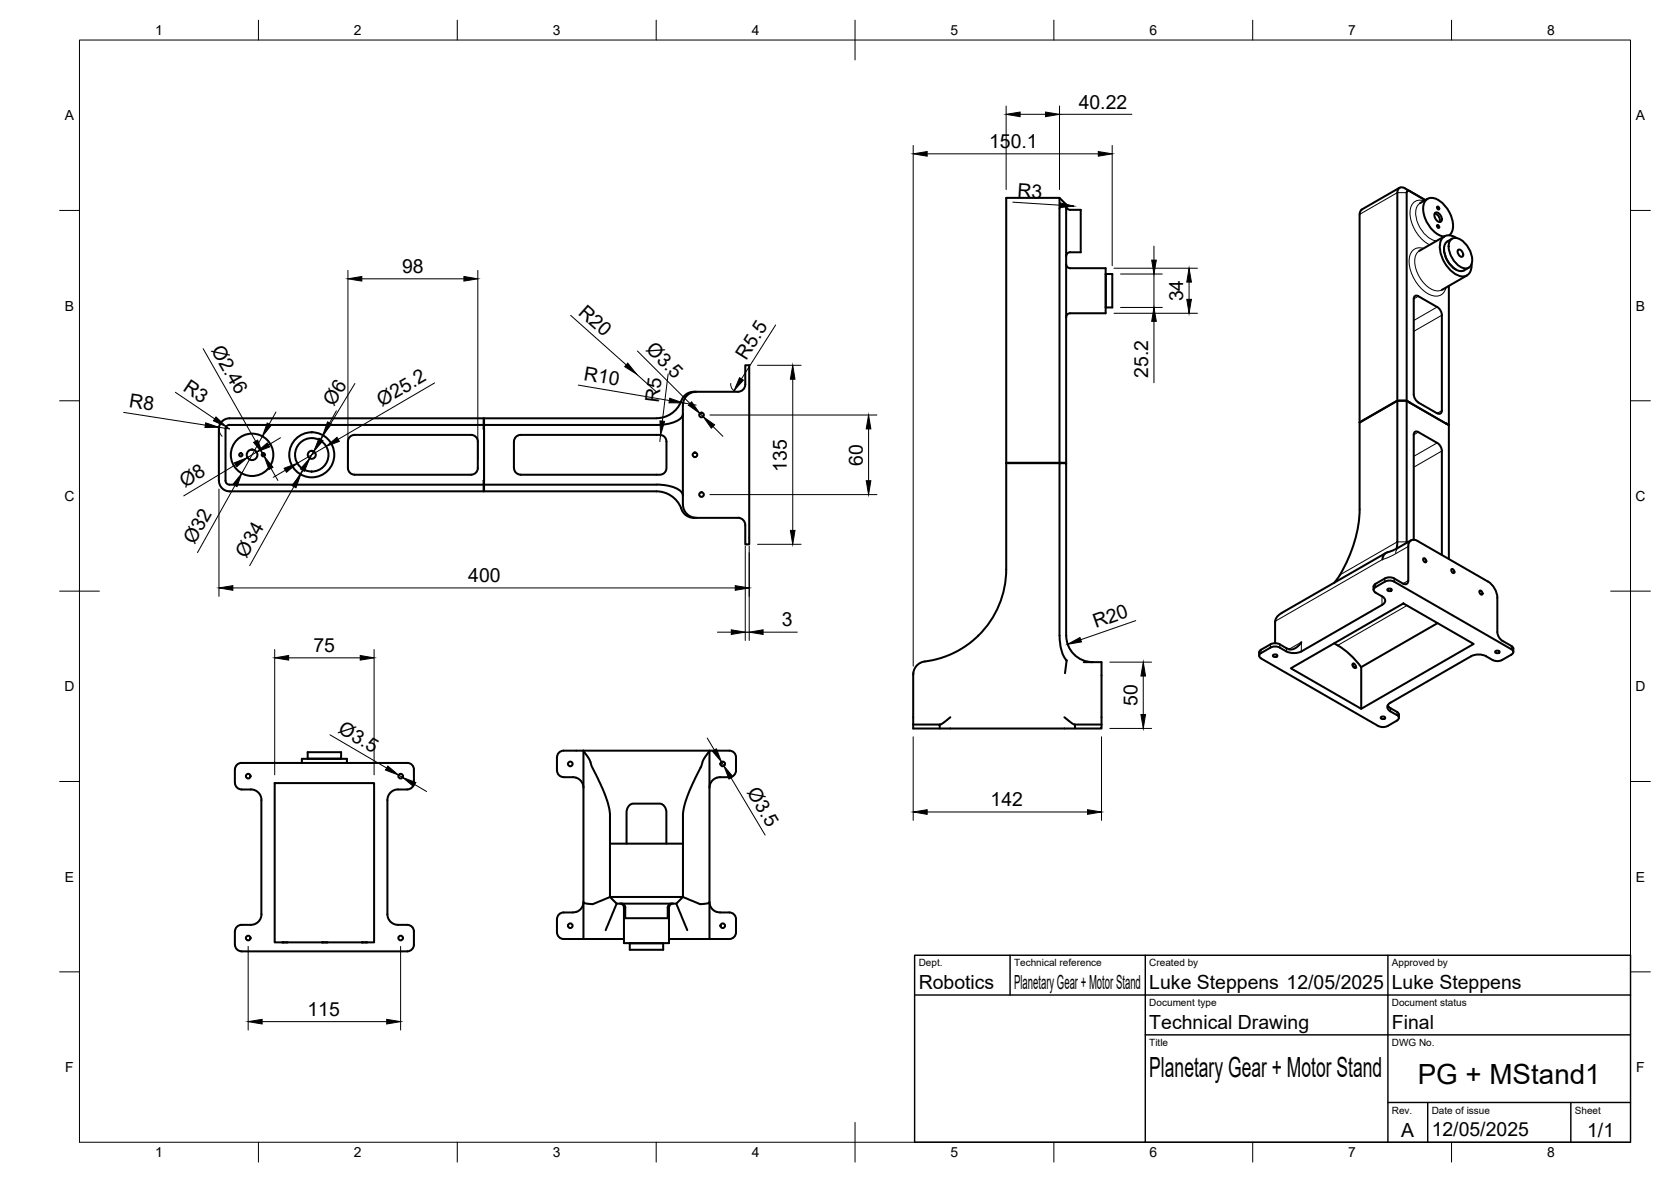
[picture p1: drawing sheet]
<svg xmlns="http://www.w3.org/2000/svg" width="420mm" height="297mm" viewBox="0 0 420 297" stroke-linecap="round" stroke-linejoin="round" font-family="sans-serif">
<!-- layer: Visible -->
<g fill="none" stroke="#000" stroke-width=".51">
<path d="M266.4 49.7l1.7 1.7v64.9M268.1 51.7a1.01 1.01 0 0 0 1 1M269.1 52.7h2.6v10.7h-2.6M341.9 53.9v52.2M342.4 52.6l-.4 .5-.1 .8M351.3 48.4v52.3M351.4 48.4a1.15 1.15 0 0 1 .5-1.2 1.15 1.15 0 0 1 1.3 .1l5.2 3M351.9 47.2l-9.5 5.4M354.4 48l-.5-.1-.2 .5v52.3M358.9 50l-1.9 1.1M360.8 53.7a1.78 1.78 0 0 1 1.2 2.1M360.9 53.4a1.51 1.51 0 0 1 1.4 2.3 1.51 1.51 0 0 1-1.4-2.3z"/>
<path d="M361.3 52l.5 .1 .1 .5-.5-.1zM361.3 56.6l.5 .1 .1 .5-.5-.1zM363.2 59.4l-6.3 3.6M364.4 59.1a3.7 3.7 0 0 0 .7-4 7.2 7.2 0 0 0-5.1-5.4 2.21 2.21 0 0 0-2.2 2.5 7.9 7.9 0 0 0 4.7 7.1l.6 .1M365.1 60a2.8 2.8 0 0 0-1.8 4 5.7 5.7 0 0 0 3.9 4.1l.9-.2M366.3 59.8a2.51 2.51 0 0 0-3-.4 2.51 2.51 0 0 0-1.3 2.7 8.4 8.4 0 0 0 5.1 7.3 2.42 2.42 0 0 0 2.9-3.1M268.1 66.4a1.01 1.01 0 0 0 1 1M269.1 67.4h8.9v11.3h-8.9M269.1 78.7a1.01 1.01 0 0 0-1 1M269.1 63.4a1.01 1.01 0 0 0-1 1M278 77.2h.1M278 68.9h.1"/>
<path d="M278 68.9h1.7v8.4h-1.7zM356.6 74.5l4.8 2.6 .7 .7 .4 .9v24.5M356.6 74.4a.72 .72 0 0 0-.8 0 .72 .72 0 0 0-.3 .7v24l.2 .9 .9 1.1M363.1 62.6a6.5 6.5 0 0 0 2.9 5.1M364.3 71.8v35M364.9 60.1a2.66 2.66 0 0 1 3.5 1 5.5 5.5 0 0 1 1.5 5.6 2.03 2.03 0 0 1-3.3-.1 5.9 5.9 0 0 1-2.1-6zM366.7 62.8a1.16 1.16 0 0 1 1 1.7 1.16 1.16 0 0 1-1-1.7zM368.9 69.2l-6.4 3.7M369.3 67.3l-1.2 .7M175.1 98.5a3.3 3.3 0 0 0-3.4 3.3v25a3.4 3.4 0 0 0 3.4 3.3M88 109.8l1.1-.5h29.4a1.66 1.66 0 0 1 1.6 1.7v6.6a1.7 1.7 0 0 1-1.6 1.7h-29.4a1.66 1.66 0 0 1-1.6-1.7v-6.6zM121.6 106.8h-63.9a1.01 1.01 0 0 0-1 1v13a1.01 1.01 0 0 0 1 1h63.9"/>
<path d="M121.7 107.8l-.1-2.7h-63.9a2.67 2.67 0 0 0-2.7 2.7v13M121.7 106.8v15M129.7 109.8l1.2-.5h35.1l1 .4 .6 1v7.2l-.6 1-.9 .4h-35.2a1.7 1.7 0 0 1-1.7-1.7v-6.6zM165 105.1h-43.3v1.7h43.3M171.2 100.9l.5-.9 .6-.7 1.4-.8h11.9a1.83 1.83 0 0 0 1.8-1.9v-4.8h1v45h-1v-4.9a1.8 1.8 0 0 0-1.9-1.8h-11.4l-1.3-.4-1.3-1.3a7.5 7.5 0 0 0-5.6-4.9h-.9M171.3 100.9a6.7 6.7 0 0 1-6.3 4.2M171.7 104a3.6 3.6 0 0 1-3.3 2.4l-3.4 .4M253 116.3l15.1 .1M253 116.4v26.7a23.3 23.3 0 0 1-13.1 20.9l-3.6 1.4-4.4 1-1 .5-.8 .9-.5 1.7v12.6M253 116.4h13.4M266.4 116.3v-66.6h-13.4v66.7M341.9 106.1v.1"/>
<path d="M351.3 100.7l-9.4 5.5v21.8M353.7 100.7l10.6 6.2M354.3 101.1h.1M354.4 101.1l-.7-.4h-2.4l-9.4 5.4M356.6 101.2l4.8 2.6a.72 .72 0 0 0 .8 .1 .72 .72 0 0 0 .3-.7M356.6 108.6l4.8 2.7M356.6 108.6a.72 .72 0 0 0-.8-.1 .72 .72 0 0 0-.3 .8v26.3M361.4 111.3l.9 1.1 .2 .9v26.2M363.6 106.5l.7 .4M364.3 106.9v33.6M55.1 120.8a2.67 2.67 0 0 0 2.6 2.7h63.9l.1-2.7M165 121.8h-43.3v1.7h43.3"/>
<path d="M165 121.8l2.4 .2a5.6 5.6 0 0 1 4.2 2l.1 .5M341.9 128a33.1 33.1 0 0 1-6.4 18.4M348.5 138.9l-26.2 15.1-1.2 1-.5 1.1M353.7 136.4v-35.7h-2.4v35.4l-.1 1.8M354.8 135.8l-3.9 2.2-2.4 .9-.6 .6-.3 1.1M356.4 136l17.7 10.1a5.2 5.2 0 0 1 2.4 4.1v9l.4 .9 .5 .7 2.9 1.7 .2 .5v.8M356.5 136a1.45 1.45 0 0 0-1.7-.2 1.45 1.45 0 0 0-.7 1.5v8.6a.8 .8 0 0 1-.4 .8 .8 .8 0 0 1-.9 0l-2.2-1.3a2.51 2.51 0 0 0-2.4 0l-2.6 1.5-.2 .5v.8M320.6 156.4v5.3M320.6 156.1v.3M348.2 146.2l-2.3 1.3a.72 .72 0 0 0-.5 .7 .72 .72 0 0 0 .5 .7l1.6 1a1.13 1.13 0 0 1 .8 1 1.13 1.13 0 0 1-.8 1.1l-20.3 11.7M348.2 146.2l.9-.3 1.5 .3M348.8 148.1l.7-.2 .5 .4-.8 .2z"/>
<path d="M350.6 146.2l29.4 17M357.9 140.4l.5 .1 .2 .7-.6-.1zM361.5 156.6l-19.2 11M365 143.1l.5 .1 .2 .8-.6-.2zM372 148.5l.6 .1 .1 .8-.5-.2zM272.5 166.4h4.5v15.7M274.8 166.4a6.7 6.7 0 0 1-6.7-6.7v-43.3h-1.7v43.3a11.8 11.8 0 0 0 1.8 6.5l-.4 3M316.6 164v.8M317.1 163.3l-.5 .7M320.1 164.7l.7-.2 .4 .4-.7 .2zM324.6 167.9l28.3-16.3 17.6 10.2-28.2 16.3zM327.2 161.4l-.8 .9-1 .8a1.94 1.94 0 0 1-2-.2 3.9 3.9 0 0 0-3.5-1.2l-2.8 1.6"/>
<path d="M327.2 163.7l-1 .4h-1.2a7.1 7.1 0 0 1-3.6-1.5h-1.5l-2.8 1.5a.72 .72 0 0 0-.5 .7 .72 .72 0 0 0 .5 .7l29.4 16.9 1 .3 1-.1 2.8-1.5M335.5 161.7a19.9 19.9 0 0 1 6.8 6M340.1 166.8l.6 .2 .2 .7-.6-.1zM340.2 166.8v.7l.6 .3M342.3 167.6v10.5M348.9 177.3l.5 .5 2.1 1.3 .2 .5v.8M373.7 164.9l1.6 1M373.7 164.9l-1.6-.4-1.2 .1-1 .3-20.3 11.7a1.16 1.16 0 0 0-.8 1.1 1.16 1.16 0 0 0 .8 1.1l1.7 .9a.72 .72 0 0 1 .4 .7 .72 .72 0 0 1-.4 .7M375.9 163.7l.7-.2 .5 .4-.7 .2zM380 163.1a.73 .73 0 0 1 .5 .7 .73 .73 0 0 1-.5 .7l-2.8 1.5-1 .1-.9-.2M59.1 193.4v3.3M59.1 196.7a1.66 1.66 0 0 0 1.6 1.7 4.9 4.9 0 0 1 4 .6 2.67 2.67 0 0 1 1 2.1"/>
<path d="M59.1 193.4a1.66 1.66 0 0 1 1.6-1.7h41.7a1.63 1.63 0 0 1 1.7 1.7v3.3M69.1 196.8h25v40h-25zM75.9 191.7v-1h11.3v1M77.4 190.7h8.4M77.4 190.7v-1.7h8.4l-.1 1.7M104.1 196.7a1.7 1.7 0 0 1-1.7 1.7 4.8 4.8 0 0 0-4 .6 2.67 2.67 0 0 0-1 2.1M140 190.3l.1 3.3a1.66 1.66 0 0 0 1.6 1.7M141.7 195.3h2.6l1 .3 .6 .4 .5 .8 .3 1.2M141.7 188.6h5M141.7 188.6a1.66 1.66 0 0 0-1.6 1.7M146.7 188.6v47.4M146.7 188.6h36.7"/>
<path d="M146.7 188.7l1.6 2.4 .5 1.5 2.9 6.1 1.2 3.2 .5 2.6v7.5M181.1 195.3h2.3M181.1 195.3l-.9 .1-1 .6-.6 .9-.2 1.1M183.4 188.6a1.66 1.66 0 0 1 1.7 1.7M185.1 190.3v3.3a1.66 1.66 0 0 1-1.7 1.7M229.6 182.1v1h40.7M229.6 182.1h6.7v1M239 180.2l-1.8 1.5-.9 .4M267.6 180.2l2.5 1.9h6.9M270.3 182.1v1h6.7v-1M347.2 180.3l.7-.2 .4 .4-.7 .2zM65.7 201.1v28.6a2.68 2.68 0 0 1-2.6 2.7h-2.4a1.66 1.66 0 0 0-1.6 1.7"/>
<path d="M97.4 201.1v28.6a2.68 2.68 0 0 0 2.7 2.7h2.3a1.66 1.66 0 0 1 1.7 1.7v3.3a1.7 1.7 0 0 1-1.7 1.7h-41.7a1.66 1.66 0 0 1-1.6-1.7M153.4 212h18.3M153.4 212v13.4h18.3l-1.6 1.7M157.5 212l.1-8.2 .5-1.2 1-.6h6.9l1 .6 .6 1.3v8.1M171.7 212v-7.5l.5-2.6 1.2-3.2 2.9-6.1 .5-1.5 1.6-2.5v47.4M171.7 212v13.4l.3 .1a13.1 13.1 0 0 0 4.6 1.7l1.8-.4M59.1 234.1v3.3M71 236.8h1.1M81 236.8h1.1M91 236.8h1.2M140.1 234.3a1.66 1.66 0 0 0 1.6 1.7M141.7 236h5"/>
<path d="M141.7 229.3h2.3M141.7 229.3a1.66 1.66 0 0 0-1.6 1.7l-.1 3.3M144.9 229.2l-.9 .1M146.7 226.6l-.1 .9-.4 .7-.7 .7-.6 .3M146.7 236h10.2M146.7 226.8l1.9 .4a14.8 14.8 0 0 0 4.6-1.7l.2-.1 1.6 1.7M155 227.1h15.1M155 227.1l-2.7 6.7M155.9 227.1a1.01 1.01 0 0 1 1 1v8.9h11.3v-8.9a1.04 1.04 0 0 1 1-1M156.2 227.1a.97 .97 0 0 1 1 1v2.6h10.7v-2.6a1.01 1.01 0 0 1 1-1M158.3 237.1h8.5v1.6h-8.5zM158.4 237v.1"/>
<path d="M166.7 237v.1M168.2 236h10.2M170.1 227.1l2.7 6.7M178.4 226.6l.1 .9 .4 .7 .7 .7 .6 .3M178.4 236h5M180.2 229.2l.9 .1M181.1 229.3h2.3M183.4 229.3a1.66 1.66 0 0 1 1.7 1.7v3.3M185.1 234.3a1.66 1.66 0 0 1-1.7 1.7"/>
<circle cx="60.5" cy="114.3" r=".41"/>
<circle cx="63.4" cy="114.3" r="1.33"/>
<circle cx="63.4" cy="114.3" r="5.3"/>
<circle cx="66.2" cy="114.3" r=".41"/>
<circle cx="78.4" cy="114.3" r="5.7"/>
<circle cx="78.4" cy="114.3" r="1.01"/>
<circle cx="78.4" cy="114.3" r="4.2"/>
<circle cx="174.7" cy="114.3" r=".58"/>
<circle cx="176.4" cy="104.3" r=".58"/>
<circle cx="176.4" cy="124.3" r=".58"/>
<circle cx="62.4" cy="195" r=".58"/>
<circle cx="100.7" cy="195" r=".58"/>
<circle cx="143.4" cy="192" r=".58"/>
<circle cx="181.7" cy="192" r=".58"/>
<circle cx="62.4" cy="235.7" r=".58"/>
<circle cx="100.7" cy="235.7" r=".58"/>
<circle cx="143.4" cy="232.6" r=".58"/>
<circle cx="181.7" cy="232.6" r=".58"/>
</g>
<!-- layer: Visible Narrow -->
<g fill="none" stroke="#000" stroke-width=".25">
<path d="M353.2 47.3l1.2 .7M353.7 48.4h-2.4l-9.4 5.5M357.1 51.1a3.6 3.6 0 0 0-.8 4.4 7.2 7.2 0 0 0 4.9 5M358.1 50.5a2.64 2.64 0 0 0-3.6 3 9.7 9.7 0 0 0 5 8M356.6 74.5l-1.1 .6M356.9 63a3.5 3.5 0 0 0-1.1 3.9 7.7 7.7 0 0 0 5.6 6.2l1.1-.3M358 62.4a2.69 2.69 0 0 0-3.7 2.8 9.9 9.9 0 0 0 5.8 9.1 2.57 2.57 0 0 0 3.5-2.1M361.4 77.2l-5.9 3.3M362.5 79.2l-7 4.1M356.6 108.6l-1.1 .7M361.4 111.3l-5.9 3.4M362.5 103.2l-1.1 .7"/>
<path d="M362.5 113.3l-7 4.1M351.6 137.6l-.5 .8-.2 .7M353.9 136.3l-2.6-.1-14.4 8.3M354.1 137.3l-3.6 2.1-2.9 1.2-27 15.5M345.8 146.7v.9M347.5 149.9v2.1M348.2 145.4v.8M350.6 145.4v.8M353.8 152.2l-17.4 10M354.1 145.9l-1.3 .8M317.1 163.3v.8M319.4 161.9v.9"/>
<path d="M321.8 161.9v.9M323.4 162.9v.8M324.1 163.2l3.1-1.8v2.3M349.6 178v.8M351.3 178.9v.8M380 162.3v.9"/>
</g>
<!-- layer: Visible -->
<g fill="#000">
<circle cx="340.2" cy="166.8" r=".25"/>
<circle cx="340.8" cy="167.8" r=".25"/>
<circle cx="71" cy="236.8" r=".25"/>
<circle cx="72.1" cy="236.8" r=".25"/>
<circle cx="81" cy="236.8" r=".25"/>
<circle cx="82.1" cy="236.8" r=".25"/>
<circle cx="91" cy="236.8" r=".25"/>
<circle cx="92.2" cy="236.8" r=".25"/>
</g>
<!-- layer: BORDER -->
<g fill="none" stroke="#000" stroke-width=".25">
<path d="M20 10.1h390v276.9h-390zM65 5.1v5M115 5.1v5M165 5.1v5M215 5.1v10M265 5.1v5M315 5.1v5M365 5.1v5M15 52.9h5M410 52.9h5M15 100.7h5M410 100.7h5"/>
<path d="M15 148.6h10M405 148.6h10M15 196.4h5M410 196.4h5M15 244.2h5M410 244.2h5M65 287v5M115 287v5M165 287v5M215 282.1v9.9M265 287v5M315 287v5"/>
<path d="M365 287v5"/>
</g>
<!-- layer: TITLEBLOCK -->
<path d="M230 240.1h180v46.9h-180zM230 250h180M254 240.1v9.9M288 240.1v46.9M349 240.1v46.9M288 260.1h122M349 277.1h61M359 277.1v9.9M395 277.1v9.9" fill="none" stroke="#000" stroke-width=".36"/>
<!-- layer: FD_Dimensions -->
<g fill="none" stroke="#000" stroke-width=".25">
<path d="M229.6 36.6v130.8M233.1 38.7h43.1M253 26.6v21M256.5 28.7h6.4M266.4 26.6v21M266.4 28.7h18.2M279.7 36.6v30.2M254.7 50.8l11.9 .8M87.5 68v47.5M91 70.1h25.6M120.1 68v47.5M143.5 79.3l14 12.4"/>
<path d="M280.1 67.4h21M280.1 78.7h21M281.7 68.9h10.5M281.7 77.3h10.5M290.2 61.9v3.5M290.2 68.9v8.4M299 70.9v4.3M44.1 98.6l9.9 6.7M51.1 87.6l13.2 23.3M89.2 96.4l-8.5 14.1M109.3 96.2l-24.3 14.2M145.4 96.8l22.9 3.9"/>
<path d="M160.1 94l4.9 4.5M160.3 88.2l13.2 13.2M168 94l-1.5 11.8M183.7 96.4a1.83 1.83 0 0 0 1.9 2.1M190.5 91.8h10.9M195 81.7l-8.6 13.5M199.3 95.3v38M290.2 80.8v15.4M31.1 103.6l20.5 3.2M56.2 105.6a2.66 2.66 0 0 0-.4 4.1M56.9 107.2l.8 .6-2.6-.4M59.2 116.8l-13 7.8"/>
<path d="M64.5 113.6l-2.3 1.4M66 109.7l-5.2 9.3M66 113.9l.4 .7M68.1 117.7l1.8 3M69.4 103.5l-1.7 3.1M70.5 110l-3 1.8M71.7 118.2l-3 1.8M76.1 118.1l-1.9 3M78.9 113.4l-1 1.8M81.2 109.4l-5.6 9.8M82 112.2l-7.2 4.2M84.6 103.2l-1.7 3.1"/>
<path d="M166.1 109.3l-.2 1.7M171.8 101.2l3.2 .6M176 103.9l.8 .8M178.5 104.3h42M179.3 107.2l2.5 2.5M218.4 107.8v13M55.1 122.9v27M59.1 122l-9.4 16.9M73.9 122.3l-11.1 19.9M178.5 124.3h42M187.4 137.2v23.8M188.4 137.2v23.8"/>
<path d="M190.5 136.8h10.9M58.5 147.8h126.4M180.4 158.9h3.5M187.4 158.9h1M191.9 158.9h8.6M285.6 156l-13.9 4.8M69.1 163.2v31.5M72.6 165.3h18M94.1 163.2v31.5M268.4 161.8l1 1.9M279.1 166.4h10.5M287.5 169.9v9.7"/>
<path d="M83 184.7l14.2 8.3M100.2 194.8l1 .6M104.3 197.2l3 1.7M177.8 185.5l1.8 3M181.4 191.5l.6 1M183.8 195.5l8.6 14.4M229.6 185.2v21M277 185.2v21M279.1 183.1h10.5M233.1 204.1h40.4M62.4 237.8v21.1M100.7 237.8v21.1"/>
<path d="M65.9 256.7h31.3"/>
</g>
<g fill="#000" stroke="#000" stroke-width=".25">
<path d="M229.6 38.7l3.5-.6v1.2zM253 28.7l3.5-.5v1.1zM262.9 28.2l3.5 .5-3.5 .6zM276.2 38.1l3.5 .6-3.5 .6zM266.6 51l3.5 .8-3.6 .4zM87.5 70.1l3.5-.6v1.1zM116.6 69.5l3.5 .6-3.5 .5zM289.6 65.4h1.1l-.5 3.5zM299 67.4l.6 3.5h-1.2zM298.4 75.2h1.2l-.6 3.5zM157.8 91.3l2.3 2.7-3-1.9zM185.9 94.9l1 .6-2.3 2.7z"/>
<path d="M199.3 91.8l.6 3.5h-1.2zM290.2 77.3l.5 3.5h-1.1zM51.7 106.3l3.4 1.1h-3.6zM54.3 104.8l2.6 2.4-3.2-1.4zM58.9 116.3l3.3-1.3-2.7 2.3zM63.8 111.2l1-.6 1.2 3.3zM67.2 106.3l1 .6-2.2 2.8zM64.5 113.6l2.7-2.3 .6 1zM66.4 114.6l2.2 2.8-1 .6zM71.4 117.7l3.4-1.3-2.8 2.3zM77.9 115.2l-1.4 3.3-1-.7zM80.2 110.1l1 .7-2.3 2.6z"/>
<path d="M82.4 106l1 .6-2.2 2.8zM82 112.2l2.7-2.3 .6 1zM165.9 105.8l1.2 .1-1 3.4zM168.4 100.1l3.4 1.1h-3.6zM173.9 101l2.1 2.9-2.9-2.1zM176.8 104.7l2.9 2.1-.8 .8zM218.4 104.3l.6 3.5h-1.2zM60.8 119l-1.2 3.3-1-.6zM75.6 119.2l-1.2 3.4-1-.6zM198.7 133.3h1.2l-.6 3.5zM217.8 120.8h1.2l-.6 3.5zM55.1 147.8l3.4-.6v1.1z"/>
<path d="M183.9 158.3l3.5 .6-3.5 .5zM184.9 147.2l3.5 .6-3.5 .5zM188.4 158.9l3.5-.6v1.1zM69.1 165.3l3.5-.6v1.2zM90.6 164.7l3.5 .6-3.5 .6zM268.4 161.9l3.1-1.7 .4 1.1zM287.5 166.4l.5 3.5h-1.1zM286.9 179.6h1.1l-.5 3.5zM97.5 192.5l2.7 2.3-3.3-1.3zM101.2 195.4l3.4 1.2-.6 1zM179.1 188.8l1-.6 1.3 3.3zM182 192.5l2.3 2.7-1 .6z"/>
<path d="M229.6 204.1l3.5-.6v1.1zM273.5 203.5l3.5 .6-3.5 .5zM62.4 256.7l3.5-.5v1.1zM97.2 256.2l3.5 .5-3.5 .6z"/>
</g>
<g font-size="7">
<text x="289" y="270.6">Planetary Gear + Motor Stand</text>
<text x="356.5" y="272.3">PG + MStand1</text>
</g>
<g font-size="4.9">
<text x="271.2" y="27.3">40.22</text>
<text x="248.7" y="37.2">150.1</text>
<text x="255.8" y="49.4" transform="rotate(4 255.8 49.4)">R3</text>
<text x="101.1" y="68.6">98</text>
<text x="297.5" y="75.8" transform="rotate(-90 297.5 75.8)">34</text>
<text x="145.2" y="78.8" transform="rotate(42 145.2 78.8)">R20</text>
<text x="53" y="87.9" transform="rotate(60 53 87.9)">Ø2.46</text>
<text x="162.2" y="88" transform="rotate(45 162.2 88)">Ø3.5</text>
<text x="146.7" y="95.5" transform="rotate(10 146.7 95.5)">R10</text>
<text x="187.6" y="90.6" transform="rotate(-58 187.6 90.6)">R5.5</text>
<text x="288.7" y="94.9" transform="rotate(-90 288.7 94.9)">25.2</text>
<text x="45.8" y="97.9" transform="rotate(34 45.8 97.9)">R3</text>
<text x="165.6" y="101.2" transform="rotate(-83 165.6 101.2)">R5</text>
<text x="32.3" y="102.3" transform="rotate(9 32.3 102.3)">R8</text>
<text x="83.9" y="102.2" transform="rotate(-59 83.9 102.2)">Ø6</text>
<text x="96" y="102.2" transform="rotate(-30 96 102.2)">Ø25.2</text>
<text x="197.9" y="118.5" transform="rotate(-90 197.9 118.5)">135</text>
<text x="216.9" y="117" transform="rotate(-90 216.9 117)">60</text>
<text x="46.4" y="122.7" transform="rotate(-31 46.4 122.7)">Ø8</text>
<text x="48.9" y="137.1" transform="rotate(-61 48.9 137.1)">Ø32</text>
<text x="62" y="140.4" transform="rotate(-61 62 140.4)">Ø34</text>
<text x="117.7" y="146.3">400</text>
<text x="196.6" y="157.4">3</text>
<text x="275.5" y="157.9" transform="rotate(-19 275.5 157.9)">R20</text>
<text x="78.8" y="163.9">75</text>
<text x="286" y="177.4" transform="rotate(-90 286 177.4)">50</text>
<text x="84.8" y="183.9" transform="rotate(30 84.8 183.9)">Ø3.5</text>
<text x="187.7" y="198.9" transform="rotate(59 187.7 198.9)">Ø3.5</text>
<text x="249.1" y="202.7">142</text>
<text x="231" y="248.5">Robotics</text>
<text x="255" y="248.5">Planetary Gear + Motor Stand</text>
<text x="289" y="248.5">Luke Steppens 12/05/2025</text>
<text x="350" y="248.5">Luke Steppens</text>
<text x="77.3" y="255.3">115</text>
<text x="289" y="258.6">Technical Drawing</text>
<text x="350" y="258.6">Final</text>
<text x="352.3" y="285.7">A</text>
<text x="360" y="285.5">12/05/2025</text>
<text x="399.1" y="285.7">1/1</text>
</g>
<g font-size="3.5">
<text x="39" y="8.8">1</text>
<text x="89" y="8.8">2</text>
<text x="139" y="8.8">3</text>
<text x="189" y="8.8">4</text>
<text x="239" y="8.8">5</text>
<text x="289" y="8.8">6</text>
<text x="339" y="8.8">7</text>
<text x="389" y="8.8">8</text>
<text x="16.3" y="30.2">A</text>
<text x="411.3" y="30.2">A</text>
<text x="16.3" y="78">B</text>
<text x="411.3" y="78">B</text>
<text x="16.2" y="125.9">C</text>
<text x="411.2" y="125.9">C</text>
<text x="16.2" y="173.7">D</text>
<text x="411.2" y="173.7">D</text>
<text x="16.3" y="221.6">E</text>
<text x="411.3" y="221.6">E</text>
<text x="16.4" y="269.4">F</text>
<text x="411.4" y="269.4">F</text>
<text x="39" y="290.8">1</text>
<text x="89" y="290.8">2</text>
<text x="139" y="290.8">3</text>
<text x="189" y="290.8">4</text>
<text x="239" y="290.8">5</text>
<text x="289" y="290.8">6</text>
<text x="339" y="290.8">7</text>
<text x="389" y="290.8">8</text>
</g>
<g font-size="2.5">
<text x="231" y="242.9">Dept.</text>
<text x="255" y="242.9">Technical reference</text>
<text x="289" y="242.9">Created by</text>
<text x="350" y="242.9">Approved by</text>
<text x="289" y="252.8">Document type</text>
<text x="350" y="252.8">Document status</text>
<text x="289" y="262.9">Title</text>
<text x="350" y="262.9">DWG No.</text>
<text x="350" y="279.9">Rev.</text>
<text x="360" y="279.9">Date of issue</text>
<text x="396" y="279.9">Sheet</text>
</g>
</svg>
